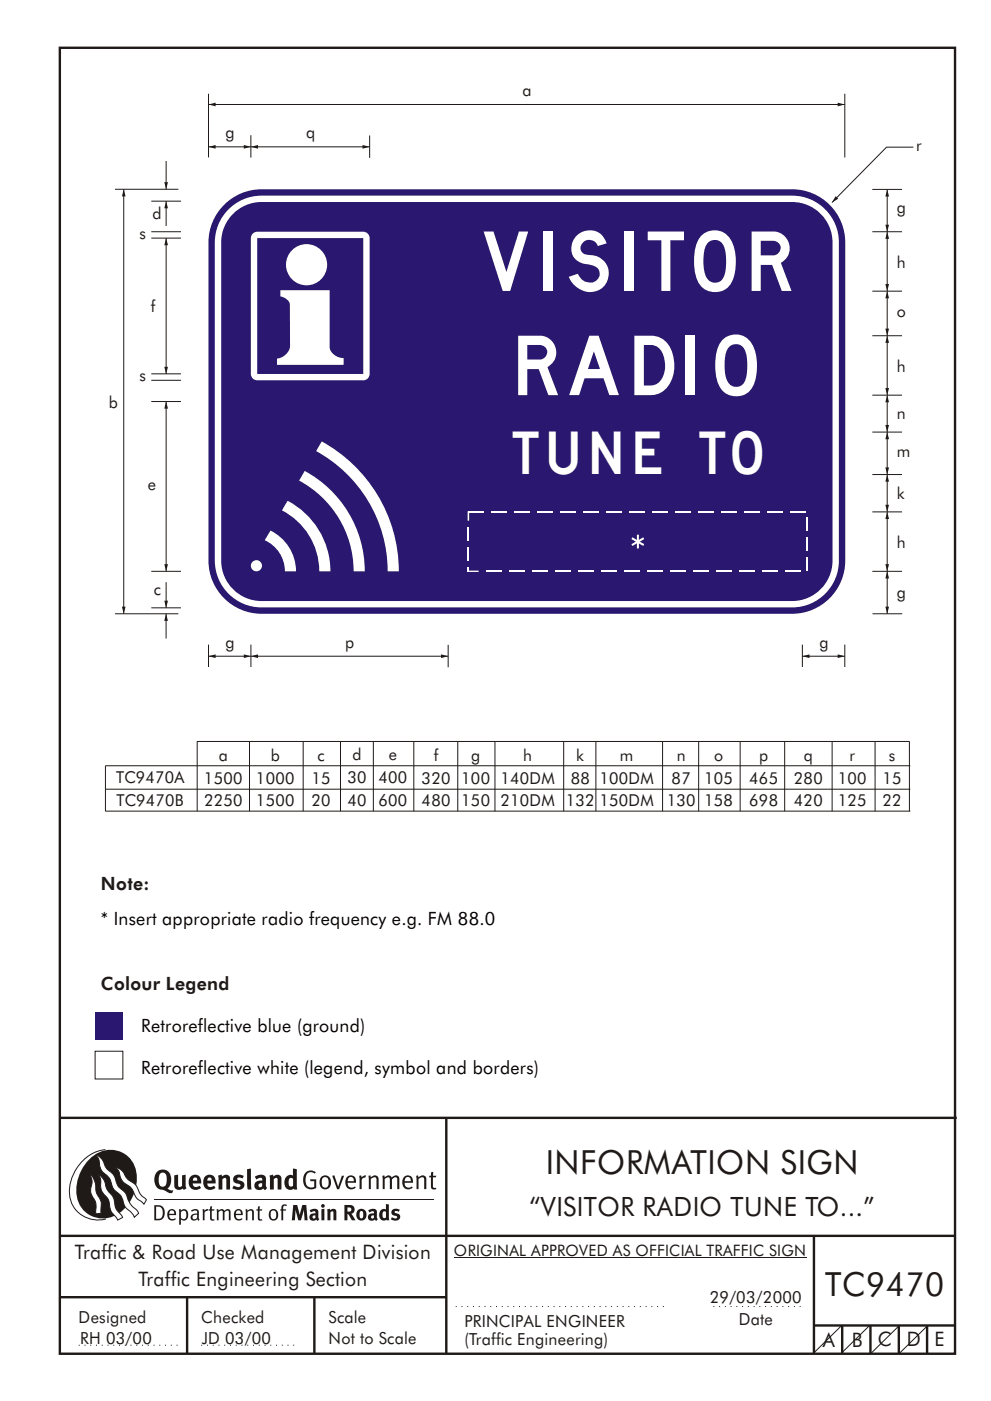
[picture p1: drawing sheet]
<svg xmlns="http://www.w3.org/2000/svg" width="210mm" height="297mm" viewBox="0 0 210 297" stroke-linecap="round" stroke-linejoin="round" font-family="sans-serif">
<path d="M20.2 214.6h5.9v5.9h-5.9z" fill="#291770"/>
<path d="M35.2 34.1v6M20.2 222.9h5.9v5.9h-5.9zM96.3 266.7h74.7M178.6 281l-6.1 6M184.5 281l-6 6M190.8 281l-6 6" fill="none" stroke="#1f1a17" stroke-width=".21"/>
<g fill="none" stroke="#1f1a17" stroke-width=".51">
<path d="M12.7 10.1h189.9v276.9h-189.9zM12.7 237h190.3M94.7 236.9v50.1M12.7 262h190M12.7 275h82M39.7 275v12M66.7 275v12M172.7 262v25M172.7 281h30M178.7 281v6M184.7 281v6M190.7 281v6"/>
<path d="M196.7 281v6"/>
</g>
<path d="M96.7 277h44.8M151.3 277h19.3M16.7 285.2h21M42.7 285.2h20" fill="none" stroke="#1f1a17" stroke-width=".21" stroke-dasharray=".2 1" stroke-linecap="butt"/>
<path d="M34.9 38.6h.7l-.4 1.5 .4-1.5-.4 1.5z" fill-rule="evenodd" fill="#1f1a17"/>
<path d="M35.2 42.7v5.2" fill="none" stroke="#1f1a17" stroke-width=".21"/>
<path d="M35.2 42.7l.4 1.5h-.7z" fill-rule="evenodd" fill="#1f1a17"/>
<path d="M35.2 130.1v5.3" fill="none" stroke="#1f1a17" stroke-width=".21"/>
<path d="M35.2 130.1l.4 1.5h-.8z" fill-rule="evenodd" fill="#1f1a17"/>
<path d="M35.2 123.4v5.5" fill="none" stroke="#1f1a17" stroke-width=".21"/>
<path d="M34.9 127.4h.7l-.4 1.5 .4-1.5-.4 1.5z" fill-rule="evenodd" fill="#1f1a17"/>
<path d="M26.3 40.1v90" fill="none" stroke="#1f1a17" stroke-width=".21"/>
<g fill="#1f1a17">
<path d="M26.3 40.1l.3 1.5h-.7l.4-1.5 .3 1.5z" fill-rule="evenodd"/>
<path d="M25.9 128.6h.7l-.3 1.5 .3-1.5-.3 1.5z" fill-rule="evenodd"/>
</g>
<path d="M24.4 40.1h13.4M32.1 42.7h6.3M32.1 49.1h6.3M35.2 50.5v28.8M32.1 80.6h6.3M24.4 130.1h13.4" fill="none" stroke="#1f1a17" stroke-width=".21"/>
<g fill="#1f1a17">
<path d="M34.9 77.8h.7l-.4 1.5z" fill-rule="evenodd"/>
<path d="M35.2 50.5l.4 1.5h-.7z" fill-rule="evenodd"/>
</g>
<path d="M32.1 85.1h6.3M35.2 85.1v36M32.1 121.1h6.3" fill="none" stroke="#1f1a17" stroke-width=".21"/>
<g fill="#1f1a17">
<path d="M34.9 119.6h.7l-.4 1.5z" fill-rule="evenodd"/>
<path d="M35.2 85.1l.4 1.5h-.7z" fill-rule="evenodd"/>
</g>
<path d="M53.2 139.1h41.9M53.2 136.7v4.7M95.1 136.7v4.8" fill="none" stroke="#1f1a17" stroke-width=".21"/>
<g fill="#1f1a17">
<path d="M53.2 139.1l1.5-.4v.8l-1.5-.4 1.5-.4z" fill-rule="evenodd"/>
<path d="M93.6 138.7l1.5 .4-1.5 .4v-.8l1.5 .4z" fill-rule="evenodd"/>
</g>
<path d="M44.2 139.1h9" fill="none" stroke="#1f1a17" stroke-width=".21"/>
<g fill="#1f1a17">
<path d="M44.2 139.1l1.5-.4v.8l-1.5-.4 1.5-.4z" fill-rule="evenodd"/>
<path d="M51.7 138.7l1.5 .4-1.5 .4v-.8l1.5 .4z" fill-rule="evenodd"/>
</g>
<path d="M32.1 128.9h6.3M44.2 136.7v4.7M170.2 139.1h9M179.2 136.7v4.7" fill="none" stroke="#1f1a17" stroke-width=".21"/>
<g fill="#1f1a17">
<path d="M170.2 139.1l1.5-.4v.8l-1.5-.4 1.5-.4z" fill-rule="evenodd"/>
<path d="M177.7 138.7l1.5 .4-1.5 .4v-.8l1.5 .4z" fill-rule="evenodd"/>
</g>
<path d="M32.1 50.5h6.3M32.1 79.3h6.3M170.2 136.7v4.7" fill="none" stroke="#1f1a17" stroke-width=".21"/>
<path d="M48.1 44.8a9.9 9.9 0 0 1 7.4-3.3h112.6a9.9 9.9 0 0 1 9.9 9.9v67.5a9.9 9.9 0 0 1-9.9 9.9h-112.6a9.9 9.9 0 0 1-9.9-9.9v-67.5a9.8 9.8 0 0 1 2.5-6.6zM49.4 45.3a8.5 8.5 0 0 1 6.1-2.5h112.6a8.6 8.6 0 0 1 8.5 8.6v67.5a8.6 8.6 0 0 1-8.5 8.5h-112.6a8.6 8.6 0 0 1-8.6-8.5v-67.5a8.5 8.5 0 0 1 2.5-6.1zM47.5 43.4a11.2 11.2 0 0 1 8-3.3h112.6a11.3 11.3 0 0 1 11.2 11.3v67.5a11.3 11.3 0 0 1-11.2 11.2h-112.6a11.3 11.3 0 0 1-11.3-11.2v-67.5a11.2 11.2 0 0 1 3.3-8z" fill-rule="evenodd" fill="#291770"/>
<path d="M44.2 19.9v13.5M179.2 19.9v13.5M185.1 91.6h6.3M185.1 108.5h6.3M185.1 100.6h6.3M185.1 121.1h6.3M185.1 130.1h6.3" fill="none" stroke="#1f1a17" stroke-width=".21"/>
<path d="M53.5 49.7l.7-.5 .4-.1h22.5a1.36 1.36 0 0 1 1.3 1.4v28.8a1.36 1.36 0 0 1-1.3 1.3h-22.5a1.36 1.36 0 0 1-1.4-1.3v-28.8z" fill-rule="evenodd" fill="#fff"/>
<path d="M54.6 50.5h22.5v28.8h-22.5z" fill-rule="evenodd" fill="#291770"/>
<path d="M59.5 61.5h10.4v12.1a2.85 2.85 0 0 0 3 2.3v1.5h-14.1v-1.4a3.1 3.1 0 0 0 2.7-2.6v-8.8a2.24 2.24 0 0 0-2-1.7zM60.7 56.1a4.4 4.4 0 0 0 8.7 0 4.4 4.4 0 0 0-8.7 0z" fill-rule="evenodd" fill="#fff"/>
<path d="M188.2 121.1v9" fill="none" stroke="#1f1a17" stroke-width=".21"/>
<g fill="#1f1a17">
<path d="M188.2 121.1l.4 1.5h-.8l.4-1.5 .4 1.5z" fill-rule="evenodd"/>
<path d="M187.8 128.6h.8l-.4 1.5 .4-1.5-.4 1.5z" fill-rule="evenodd"/>
</g>
<path d="M188.2 108.5v12.6" fill="none" stroke="#1f1a17" stroke-width=".21"/>
<g fill="#1f1a17">
<path d="M188.2 108.5l.4 1.5h-.8l.4-1.5 .4 1.5z" fill-rule="evenodd"/>
<path d="M187.8 119.6h.8l-.4 1.5 .4-1.5-.4 1.5z" fill-rule="evenodd"/>
</g>
<path d="M188.2 100.6v7.9" fill="none" stroke="#1f1a17" stroke-width=".21"/>
<g fill="#1f1a17">
<path d="M188.2 100.6l.4 1.5h-.8l.4-1.5 .4 1.5z" fill-rule="evenodd"/>
<path d="M187.8 107h.8l-.4 1.5 .4-1.5-.4 1.5z" fill-rule="evenodd"/>
</g>
<path d="M188.2 91.6v9" fill="none" stroke="#1f1a17" stroke-width=".21"/>
<g fill="#1f1a17">
<path d="M188.2 91.6l.4 1.5h-.8l.4-1.5 .4 1.5z" fill-rule="evenodd"/>
<path d="M187.8 99.1h.8l-.4 1.5 .4-1.5-.4 1.5z" fill-rule="evenodd"/>
</g>
<path d="M188.2 83.8v7.8" fill="none" stroke="#1f1a17" stroke-width=".21"/>
<g fill="#1f1a17">
<path d="M188.2 83.8l.4 1.5h-.8l.4-1.5 .4 1.5z" fill-rule="evenodd"/>
<path d="M187.8 90.1h.8l-.4 1.5 .4-1.5-.4 1.5z" fill-rule="evenodd"/>
</g>
<path d="M53.2 28.7v4.7M53.2 31.1h25.2M78.4 28.7v4.8" fill="none" stroke="#1f1a17" stroke-width=".21"/>
<g fill="#1f1a17">
<path d="M53.2 31.1l1.5-.4v.8l-1.5-.4 1.5-.4z" fill-rule="evenodd"/>
<path d="M76.9 30.7l1.5 .4-1.5 .4v-.8l1.5 .4z" fill-rule="evenodd"/>
</g>
<path d="M193.8 31.2h-5.7l-11.6 11.7" fill="none" stroke="#1f1a17" stroke-width=".21"/>
<path d="M177.3 41.6l.6 .5-1.4 .8z" fill-rule="evenodd" fill="#1f1a17"/>
<path d="M44.2 22.2h135" fill="none" stroke="#1f1a17" stroke-width=".21"/>
<g fill="#1f1a17">
<path d="M44.2 22.2l1.5-.4v.7l-1.5-.3 1.5-.4z" fill-rule="evenodd"/>
<path d="M177.7 21.8l1.5 .4-1.5 .3v-.7l1.5 .4z" fill-rule="evenodd"/>
</g>
<g fill="#fff">
<path d="M57.4 112.5a9.7 9.7 0 0 1 5.4 8.6h-2.4a7.2 7.2 0 0 0-4.2-6.6z" fill-rule="evenodd"/>
<path d="M68.3 93.6a31.4 31.4 0 0 1 16.3 27.5h-2.3a29.1 29.1 0 0 0-15.2-25.5z" fill-rule="evenodd"/>
<path d="M64.6 99.8a24.2 24.2 0 0 1 12.8 21.3h-2.4a21.8 21.8 0 0 0-11.5-19.2z" fill-rule="evenodd"/>
<path d="M61 106.2a16.9 16.9 0 0 1 9.1 14.9h-2.4a14.5 14.5 0 0 0-7.9-12.9z" fill-rule="evenodd"/>
<circle cx="54.4" cy="120" r="1.18"/>
</g>
<path d="M185.1 71.2h6.3M188.2 71.2v12.6M185.1 83.8h6.3" fill="none" stroke="#1f1a17" stroke-width=".21"/>
<g fill="#1f1a17">
<path d="M188.2 71.2l.4 1.5h-.8l.4-1.5 .4 1.5z" fill-rule="evenodd"/>
<path d="M187.8 82.3h.8l-.4 1.5 .4-1.5-.4 1.5z" fill-rule="evenodd"/>
</g>
<path d="M185.1 49.1h6.3M188.2 49.1v12.6M185.1 61.7h6.3" fill="none" stroke="#1f1a17" stroke-width=".21"/>
<g fill="#1f1a17">
<path d="M188.2 49.1l.4 1.5h-.8l.4-1.5 .4 1.5z" fill-rule="evenodd"/>
<path d="M187.8 60.2h.8l-.4 1.5 .4-1.5-.4 1.5z" fill-rule="evenodd"/>
</g>
<path d="M185.1 40.2h6.3M188.2 40.2v9" fill="none" stroke="#1f1a17" stroke-width=".21"/>
<g fill="#1f1a17">
<path d="M188.2 40.2l.4 1.5h-.8l.4-1.5 .4 1.5z" fill-rule="evenodd"/>
<path d="M187.8 47.6h.8l-.4 1.6 .4-1.6-.4 1.6z" fill-rule="evenodd"/>
</g>
<path d="M188.2 61.7v9.5" fill="none" stroke="#1f1a17" stroke-width=".21"/>
<g fill="#1f1a17">
<path d="M188.2 61.7l.4 1.5h-.8l.4-1.5 .4 1.5z" fill-rule="evenodd"/>
<path d="M187.8 69.7h.8l-.4 1.5 .4-1.5-.4 1.5z" fill-rule="evenodd"/>
</g>
<path d="M44.2 31.1h9" fill="none" stroke="#1f1a17" stroke-width=".21"/>
<g fill="#1f1a17">
<path d="M44.2 31.1l1.5-.4v.8l-1.5-.4 1.5-.4z" fill-rule="evenodd"/>
<path d="M51.7 30.7l1.5 .4-1.5 .4v-.8l1.5 .4z" fill-rule="evenodd"/>
</g>
<g fill="#fff">
<path d="M99.4 108.4h3.2v.3h-3.2z"/>
<path d="M104.3 108.4h3.2v.3h-3.2z"/>
<path d="M109.1 108.4h3.3v.3h-3.3z"/>
<path d="M114 108.4h3.3v.3h-3.3z"/>
<path d="M118.9 108.4h3.3v.3h-3.3z"/>
<path d="M123.8 108.4h3.3v.3h-3.3z"/>
<path d="M128.7 108.4h3.2v.3h-3.2z"/>
<path d="M133.6 108.4h3.2v.3h-3.2z"/>
<path d="M138.4 108.4h3.3v.3h-3.3z"/>
<path d="M143.3 108.4h3.3v.3h-3.3z"/>
<path d="M148.2 108.4h3.3v.3h-3.3z"/>
<path d="M153.1 108.4h3.3v.3h-3.3z"/>
<path d="M158 108.4h3.2v.3h-3.2z"/>
<path d="M162.9 108.4h3.2v.3h-3.2z"/>
<path d="M167.8 108.4h3.2v.3h-3.2z"/>
<path d="M171.1 109.7h.3v2.8h-.3z"/>
<path d="M171.1 113.9h.3v2.8h-.3z"/>
<path d="M171.1 118.1h.3v2.8h-.3z"/>
<path d="M166.7 121h3.2v.3h-3.2z"/>
<path d="M161.8 121h3.2v.3h-3.2z"/>
<path d="M156.9 121h3.3v.3h-3.3z"/>
<path d="M152 121h3.3v.3h-3.3z"/>
<path d="M147.1 121h3.3v.3h-3.3z"/>
<path d="M142.2 121h3.3v.3h-3.3z"/>
<path d="M137.4 121h3.2v.3h-3.2z"/>
<path d="M132.5 121h3.2v.3h-3.2z"/>
<path d="M127.6 121h3.2v.3h-3.2z"/>
<path d="M122.7 121h3.3v.3h-3.3z"/>
<path d="M117.8 121h3.3v.3h-3.3z"/>
<path d="M112.9 121h3.3v.3h-3.3z"/>
<path d="M108.1 121h3.2v.3h-3.2z"/>
<path d="M103.2 121h3.2v.3h-3.2z"/>
<path d="M99.2 121.1l.2-.1h2.1v.3h-2.1l-.2-.2 .2 .2h-.2z"/>
<path d="M99.2 120.2h.3v.9h-.3z"/>
<path d="M99.2 116h.3v2.8h-.3z"/>
<path d="M99.2 111.8h.3v2.8h-.3z"/>
<path d="M99.2 108.4l.3 .1v1.9h-.3v-1.9l.2-.1-.2 .1z"/>
</g>
<path d="M134.2 113.9l.9 .6v-1.1h.5l-.1 1.1 1-.6 .2 .4-.9 .5 .9 .6-.2 .4-.9-.6v1.1h-.5v-1.1l-.9 .6-.2-.4 .9-.6-.9-.5z" fill-rule="evenodd" fill="#fff"/>
<g fill="none" stroke="#1f1a17" stroke-width=".21">
<path d="M41.8 157.2h151.1zM41.8 157.2v14.8M52.9 157.2v14.8M64.3 157.2v14.8M72.2 157.2v14.8M79.2 157.2v14.8M87.8 157.2v14.8M97.1 157.2v14.8M105 157.2v14.8M119.6 157.2v14.8M126.4 157.2v14.8M140.6 157.2v14.8"/>
<path d="M148.2 157.2v14.8M157 157.2v14.8M166.5 157.2v14.8M176.5 157.2v14.8M185.7 157.2v14.8M192.9 157.2v14.8M22.4 172h170.5zM22.4 167.3h170.5zM22.4 162.4h170.5zM22.4 162.4v9.6M192.9 172h.1M192.9 167.3h.1"/>
<path d="M192.9 162.4h.1M196.8 281l-6 6"/>
</g>
<g fill="#1f1a17">
<path d="M64.9 248.5a1.61 1.61 0 0 1 2.1 .1l-.2 .2a1.17 1.17 0 0 0-1.4-.1 1.17 1.17 0 0 0-.6 1.2 1.42 1.42 0 0 0 1.2 1.9l.7-.2v-1.2h-.8l-.1-.4h1.3v1.9a1.82 1.82 0 0 1-2.2-.1 1.82 1.82 0 0 1-.6-2.1l.2-.7z" fill-rule="evenodd"/>
<path d="M68.2 249.5a1.77 1.77 0 0 0 .4 2.6 1.39 1.39 0 0 0 1.4-.5 1.39 1.39 0 0 0 .2-1.5 1.19 1.19 0 0 0-2-.6zM68.5 249.7a.83 .83 0 0 1 1 .1 .83 .83 0 0 1 .2 1 .75 .75 0 0 1-.6 1 .75 .75 0 0 1-.8-.8v-.9z" fill-rule="evenodd"/>
<path d="M70.5 249.3l.4-.1 .8 2.4 .8-2.3h.5l-1.1 2.8h-.4z" fill-rule="evenodd"/>
<path d="M73.6 249.6a1.74 1.74 0 0 0 .5 2.5h.9l.5-.3-.2-.3a.89 .89 0 0 1-1.1 .2 .89 .89 0 0 1-.4-.9h1.7a1.15 1.15 0 0 0-.4-1.4 1.15 1.15 0 0 0-1.5 .2zM74 249.8a.67 .67 0 0 1 .8-.2 .67 .67 0 0 1 .3 .8h-1.3z" fill-rule="evenodd"/>
<path d="M76.2 249.3l.4-.1 .1 .4 .5-.3 .5-.1-.2 .5a.61 .61 0 0 0-.8 .6v1.8h-.4z" fill-rule="evenodd"/>
<path d="M78.1 249.3l.5-.1 .1 .4a.89 .89 0 0 1 .9-.4 .89 .89 0 0 1 .7 .8v2.1h-.4v-2.1l-.1-.3-.3-.1-.8 .4v2.1h-.4z" fill-rule="evenodd"/>
<path d="M81.1 249.3l.4-.1 .1 .4a.83 .83 0 0 1 .8-.4 .83 .83 0 0 1 .7 .5 .86 .86 0 0 1 .9-.5 .86 .86 0 0 1 .7 .8v2.1h-.4l-.1-2.3a.5 .5 0 0 0-.8 0l-.2 .2v2.1h-.5v-2.2l-.4-.3-.7 .4v2.1h-.4z" fill-rule="evenodd"/>
<path d="M85.7 249.6a1.74 1.74 0 0 0 .5 2.5h.9l.5-.3-.2-.3a.89 .89 0 0 1-1.1 .2 .89 .89 0 0 1-.4-.9h1.7a1.15 1.15 0 0 0-.5-1.4 1.15 1.15 0 0 0-1.4 .2zM86 249.8a.67 .67 0 0 1 .9-.2 .67 .67 0 0 1 .3 .8h-1.3z" fill-rule="evenodd"/>
<path d="M88.3 249.3l.4-.1 .1 .4a.89 .89 0 0 1 .9-.4 .89 .89 0 0 1 .7 .8v2.1h-.4v-2.1l-.1-.3-.3-.1-.8 .4v2.1h-.4z" fill-rule="evenodd"/>
<path d="M91.5 248.6l.4-.2v.9h.7l-.2 .3h-.5v2.1l.1 .1h.5l.1 .3a.71 .71 0 0 1-1.2-.5v-2h-.3v-.3h.3z" fill-rule="evenodd"/>
<path d="M37 249.2l.8-.2v2a.46 .46 0 0 0 .2 .7 .46 .46 0 0 0 .6-.3v-2.2l.8-.1v2.3l.2 .5-.6 .4-.2-.3a1.03 1.03 0 0 1-1.2 .2 1.03 1.03 0 0 1-.6-1z" fill-rule="evenodd"/>
<path d="M40.4 249.5a1.64 1.64 0 0 0 0 2.3 1.64 1.64 0 0 0 2.3 .1l-.4-.5a.78 .78 0 0 1-.9 .3 .78 .78 0 0 1-.5-.8h1.8a1.37 1.37 0 0 0-.6-1.6 1.37 1.37 0 0 0-1.7 .2zM41 249.8a.48 .48 0 0 1 .7-.1 .48 .48 0 0 1 .2 .6h-1z" fill-rule="evenodd"/>
<path d="M43.5 249.5a1.65 1.65 0 0 0-.2 2 1.65 1.65 0 0 0 1.9 .7l.5-.3-.3-.5a.78 .78 0 0 1-.9 .3 .78 .78 0 0 1-.5-.8h1.8a1.37 1.37 0 0 0-.6-1.6 1.37 1.37 0 0 0-1.7 .2zM44.1 249.8a.48 .48 0 0 1 .6-.1 .48 .48 0 0 1 .2 .6h-.9z" fill-rule="evenodd"/>
<path d="M46.3 249.3l.7-.3 .1 .4a.95 .95 0 0 1 1-.3 .95 .95 0 0 1 .7 .9v2.2h-.8v-2.3l-.3-.2-.5 .3v2.2h-.8z" fill-rule="evenodd"/>
<path d="M49.7 249.4a1.73 1.73 0 0 1 2-.1l-.2 .6-.6-.2a.42 .42 0 0 0-.6 .3l.2 .2a1.23 1.23 0 0 1 1.4 1 1.47 1.47 0 0 1-2.3 .9l-.3-.2 .3-.5 .7 .3a.47 .47 0 0 0 .7-.3 .87 .87 0 0 0-1-.6l-.4-.2-.1-.4z" fill-rule="evenodd"/>
<path d="M54.1 249.5l.3 .6 .3-.2a.62 .62 0 0 1 .9 0v.4a1.21 1.21 0 0 0-1.3 .3 1.21 1.21 0 0 0-.2 1.4 1.19 1.19 0 0 0 1.7 0l.5 .3 .4-.4-.3-.4v-1.3a.96 .96 0 0 0-1.3-1.1zM55 251l.6-.1v.6a.43 .43 0 0 1-.6 .1 .43 .43 0 0 1 0-.6z" fill-rule="evenodd"/>
<path d="M57.2 249.3l.7-.3 .1 .4a.95 .95 0 0 1 1-.3 .95 .95 0 0 1 .7 .9v2.2h-.8v-2.3l-.3-.2-.5 .3v2.2h-.8z" fill-rule="evenodd"/>
<path d="M62.2 247.7v1.6a1.29 1.29 0 0 0-1.4 .1 1.29 1.29 0 0 0-.5 1.3 1.24 1.24 0 0 0 .5 1.4 1.24 1.24 0 0 0 1.5-.1l.1 .2h.7l-.1-4.3zM61.5 249.8h.4l.3 .1v1.5l-.3 .2a.48 .48 0 0 1-.6-.5 1.52 1.52 0 0 1 .2-1.3z" fill-rule="evenodd"/>
<path d="M52.4 247.9l.8-.2 .2 4.5h-.8l-.1-.2z" fill-rule="evenodd"/>
</g>
<path d="M22.4 243.8a9 9 0 0 0-7.4 10.8 6.2 6.2 0 0 0 7.5 3.8M32.7 254.3h59.4" fill="none" stroke="#1f1a17" stroke-width=".21"/>
<path d="M19.1 245.6a5.7 5.7 0 0 1 6.5-1.4 5.7 5.7 0 0 1 3.4 5.7 8.6 8.6 0 0 1-6.2 8.4 5.7 5.7 0 0 1-6.5-7.1 9.9 9.9 0 0 1 2.8-5.6z" fill-rule="evenodd" fill="#1f1a17"/>
<path d="M24.4 247.5a3.1 3.1 0 0 1 2.3 2.1l.8 .8a3.2 3.2 0 0 1 2 2.3l.4 .7 1.2 1-.6 .9-.2-.3a3.5 3.5 0 0 1-1.9-2 3.8 3.8 0 0 0-2.1-2.2 3.5 3.5 0 0 1-1-2.3zM20.4 244.9a3.4 3.4 0 0 1 1.9 2.4l.7 .9a3.3 3.3 0 0 1 1.7 2.5 4.4 4.4 0 0 0 1.7 2l.3 .3a6.1 6.1 0 0 0 2.5 3.7l.2 .5-.9 .9a6.1 6.1 0 0 0-1.9-2.2l-.4-.7a3.6 3.6 0 0 0-1.9-2.9l-.6-1a3.6 3.6 0 0 0-1.9-2.8 3.7 3.7 0 0 1-.8-2.4zM21 249.1a3.4 3.4 0 0 1 1.5 2.7l.6 .9a3.8 3.8 0 0 1 1.4 3.1l.3 .8 1.2 1.5-1 .6-.5-.8a3.2 3.2 0 0 1-1.3-2.8 4.3 4.3 0 0 0-1.4-2.2 4.7 4.7 0 0 1-.5-2.9zM19.2 249a5.1 5.1 0 0 1 1.2 3.7l.3 .7a3.1 3.1 0 0 1 .7 3l.1 .8-1.1 .2-.1-.8a3.5 3.5 0 0 0-.9-3.2 3.6 3.6 0 0 1 .1-2.6z" fill-rule="evenodd" fill="#fff" stroke="#1f1a17" stroke-width=".21"/>
<g fill="#1f1a17">
<path d="M33.4 248.4a2.51 2.51 0 0 0 .4 3.7l.8 .2a2.78 2.78 0 0 0 2 .6l.2-.5h-.6l-.7-.4a2.56 2.56 0 0 0 0-3.8 1.83 1.83 0 0 0-2.1 .2zM34 248.8a.87 .87 0 0 1 1 0 .87 .87 0 0 1 .4 .9v.4a1.17 1.17 0 0 1-.9 1.5h-.3a2.38 2.38 0 0 1-.2-2.8z" fill-rule="evenodd"/>
<path d="M33.1 255.8v2.6a1.12 1.12 0 0 0 1.2-.3 1.12 1.12 0 0 0 .2-1.1l-.1-.6-.3-.4zM32.7 255.5h1.1a1.67 1.67 0 0 1 1.2 1.7 1.67 1.67 0 0 1-1.3 1.5h-1zM36.1 256.8l-.2 .6h1.1a.55 .55 0 0 0-.3-.7 .55 .55 0 0 0-.6 .1zM35.8 256.7a.95 .95 0 0 1 1.2-.2 .95 .95 0 0 1 .4 1.1h-1.5a.72 .72 0 0 0 .4 .8 .72 .72 0 0 0 .9-.1l.1 .2a1.15 1.15 0 0 1-1.5 0 1.15 1.15 0 0 1-.2-1.5zM38.4 257v1.2a.7 .7 0 0 0 .9 .1 .7 .7 0 0 0 .2-.9 .61 .61 0 0 0-.4-.7 .61 .61 0 0 0-.7 .3zM38 256.4l.3-.1 .1 .4a.95 .95 0 0 1 1.2-.2 .95 .95 0 0 1 .3 1.2 .92 .92 0 0 1-.5 1 .92 .92 0 0 1-1-.2v1.1l-.4 .1zM40.9 257.8a.5 .5 0 0 0 .2 .7 .5 .5 0 0 0 .7-.3v-.7zM40.5 256.7a1 1 0 0 1 1.7 .2v1.4l.2 .3-.2 .2-.3-.3a.78 .78 0 0 1-1.4-.1 .78 .78 0 0 1 .8-1.1h.5a.58 .58 0 0 0-.3-.7 .58 .58 0 0 0-.7 .3zM43 256.4l.3-.1 .1 .4 .3-.3h.5l-.2 .3a.52 .52 0 0 0-.6 .6v1.4h-.4zM44.6 255.8l.4-.1-.1 .7h.6l-.1 .3h-.5v1.5a.35 .35 0 0 0 .6 .3v.2a.57 .57 0 0 1-.6 .1 .57 .57 0 0 1-.3-.5v-1.6h-.3v-.3h.3zM45.9 256.4l.4-.1 .1 .4 .2-.2a.64 .64 0 0 1 1 .2 .7 .7 0 0 1 .8-.4 .7 .7 0 0 1 .5 .7v1.7h-.4v-1.7l-.2-.3-.7 .3v1.7h-.3v-1.6a.38 .38 0 0 0-.3-.5 .38 .38 0 0 0-.5 .3l-.1 .1v1.7h-.4zM50.2 256.8l-.2 .6h1.1a.55 .55 0 0 0-.2-.7 .55 .55 0 0 0-.7 .1zM49.9 256.7a.95 .95 0 0 1 1.2-.2 .95 .95 0 0 1 .4 1.1h-1.5a.72 .72 0 0 0 .4 .8 .72 .72 0 0 0 .9-.1l.1 .2a1.15 1.15 0 0 1-1.5 0 1.15 1.15 0 0 1-.2-1.5zM52.1 256.4l.3-.1 .1 .4a.72 .72 0 0 1 .8-.4 .72 .72 0 0 1 .6 .7v1.7h-.4v-1.5a.45 .45 0 0 0-.3-.6 .45 .45 0 0 0-.5 .3l-.2 .1v1.7h-.3zM54.7 255.8l.4-.1v.7h.6l-.1 .3h-.5v1.5a.35 .35 0 0 0 .5 .3v.2a.57 .57 0 0 1-.6 .1 .57 .57 0 0 1-.3-.5v-1.6h-.3v-.3h.3zM57.6 256.8l-.2 .7a.65 .65 0 0 0 .3 .9 .65 .65 0 0 0 .8-.3l.1-.1a.93 .93 0 0 0-.7-1.4zM57.3 256.7a1.12 1.12 0 0 1 1.4 0 1.12 1.12 0 0 1 .2 1.4 1.01 1.01 0 0 1-1.2 .7 1.01 1.01 0 0 1-.7-1.2zM59.9 255.5l.5-.2 .5 .2-.2 .2-.3-.1-.3 .2v.6h.6l-.1 .3h-.5v2h-.4v-2h-.2v-.3h.2zM62.2 255.5l-.3 3.2h.7l.1-2.2 .6 2.2h.5l.7-2.2 .1 2.2h.7l-.3-3.2h-.9l-.5 2.1-.5-2.1zM65.7 256.6l.3 .5a.51 .51 0 0 1 .5-.3 .51 .51 0 0 1 .4 .4v.1a.88 .88 0 0 0-1.1 .3 .88 .88 0 0 0 .2 1.1 .9 .9 0 0 0 1.1-.1l.3 .3 .4-.4-.3-.3v-1.1a.87 .87 0 0 0-.4-.8 .87 .87 0 0 0-1 .1zM66.4 257.8l.5-.1v.5l-.1 .1h-.3l-.2-.1zM68.2 256.4v2.3h.6v-2.4zM68.1 255.7a.4 .4 0 0 0 .8 0 .4 .4 0 0 0-.8 0zM69.4 256.4l.1 2.3h.6v-1.7a.33 .33 0 0 1 .4-.2 .33 .33 0 0 1 .2 .4v1.5h.7v-1.7a.75 .75 0 0 0-.6-.7 .75 .75 0 0 0-.8 .3v-.3zM73.1 255.5v3.2h.6v-1.3l.3 .2 .7 1.1h.7l-.9-1.4a.94 .94 0 0 0 .7-1 .94 .94 0 0 0-.9-.8zM73.7 256a.51 .51 0 0 1 .7 .1 .51 .51 0 0 1-.1 .8h-.6zM75.9 256.6a1.19 1.19 0 0 0-.1 1.8 1.19 1.19 0 0 0 1.7-.1 1.19 1.19 0 0 0 0-1.6 1.19 1.19 0 0 0-1.6-.1zM76.5 256.8h.2a.99 .99 0 0 1 0 1.5 1.06 1.06 0 0 1-.2-1.5zM78.1 256.6l.3 .5a.51 .51 0 0 1 .5-.3 .51 .51 0 0 1 .4 .4v.1a.88 .88 0 0 0-1.1 .3 .88 .88 0 0 0 .2 1.1 .9 .9 0 0 0 1.1-.1l.3 .3 .4-.4-.2-.3v-1.1a.87 .87 0 0 0-.5-.8 .87 .87 0 0 0-1 .1zM78.9 257.8l.4-.1v.5l-.1 .1h-.3l-.2-.1zM81.9 255.3v1.1a1.2 1.2 0 0 0-1.4 .6 1.2 1.2 0 0 0 .2 1.5l.5 .3 .8-.2v.1h.6l-.1-3.3zM81.4 256.9l.5 .1-.1 1.2a.46 .46 0 0 1-.5 0 .46 .46 0 0 1-.2-.6zM83.3 256.5a.79 .79 0 0 0-.2 1 .79 .79 0 0 0 1 .3 .33 .33 0 0 1 0 .5 .33 .33 0 0 1-.5 0l-.5-.2-.2 .4a1.15 1.15 0 0 0 1.2 .3 1.15 1.15 0 0 0 .8-1 1.49 1.49 0 0 0-1.2-.7 .4 .4 0 0 1 .3-.4 .4 .4 0 0 1 .4 .1l.2 .1 .2-.4a1.47 1.47 0 0 0-1.5 0z" fill-rule="evenodd"/>
</g>
<g font-size="12.6" fill="#fff">
<text x="102.6" y="61.7">VISITOR</text>
<text x="109.9" y="83.8">RADIO</text>
</g>
<text font-size="9" fill="#fff" x="108.8" y="100.6">TUNE TO</text>
<g font-size="7.1" fill="#1f1a17">
<text x="115.8" y="248.9">INFORMATION SIGN</text>
<text x="175.1" y="274.8">TC9470</text>
</g>
<text font-size="5.6" fill="#1f1a17" x="112.3" y="257.8">“VISITOR RADIO TUNE TO...”</text>
<g font-size="4.2" fill="#1f1a17">
<text x="15.9" y="267">Traffic &amp; Road Use Management Division</text>
<text x="29.4" y="272.6">Traffic Engineering Section</text>
<text x="174.5" y="285.5">A</text>
<text x="180.7" y="285.5">B</text>
<text x="186.2" y="285.5">C</text>
<text x="192.4" y="285.5">D</text>
<text x="198.3" y="285.5">E</text>
</g>
<g font-size="3.9" fill="#1f1a17">
<text x="21.4" y="188.7">Note:</text>
<text x="21.4" y="209.9">Colour Legend</text>
</g>
<g font-size="3.9">
<text x="21.4" y="196.1">* Insert appropriate radio frequency e.g. FM 88.0</text>
<text x="30" y="218.7">Retroreflective blue (ground)</text>
<text x="30" y="227.8">Retroreflective white (legend, symbol and borders)</text>
</g>
<g font-size="3.5" fill="#1f1a17">
<text x="110.9" y="20.4">a</text>
<text x="47.9" y="29.3">g</text>
<text x="65" y="29.3">q</text>
<text x="194.4" y="32">r</text>
<text x="32.4" y="46.5">d</text>
<text x="190.3" y="45.1">g</text>
<text x="29.6" y="50.6">s</text>
<text x="190.3" y="56.8">h</text>
<text x="32" y="66.2">f</text>
<text x="190.3" y="67.2">o</text>
<text x="29.6" y="80.7">s</text>
<text x="190.3" y="78.8">h</text>
<text x="23.1" y="86.4">b</text>
<text x="190.3" y="88.9">n</text>
<text x="190.3" y="96.9">m</text>
<text x="31.4" y="103.9">e</text>
<text x="190.3" y="105.8">k</text>
<text x="190.3" y="116.2">h</text>
<text x="32.6" y="126.2">c</text>
<text x="190.3" y="126.9">g</text>
<text x="47.9" y="137.3">g</text>
<text x="73.2" y="137.3">p</text>
<text x="173.9" y="137.3">g</text>
<text x="46.4" y="161.4">a</text>
<text x="57.4" y="161.4">b</text>
<text x="67.4" y="161.4">c</text>
<text x="74.8" y="161.2">d</text>
<text x="82.5" y="161.2">e</text>
<text x="92" y="161.4">f</text>
<text x="100" y="161.4">g</text>
<text x="111" y="161.4">h</text>
<text x="122.3" y="161.4">k</text>
<text x="131.5" y="161.4">m</text>
<text x="143.6" y="161.4">n</text>
<text x="151.5" y="161.4">o</text>
<text x="161.1" y="161.4">p</text>
<text x="170.5" y="161.4">q</text>
<text x="180.2" y="161.4">r</text>
<text x="188.6" y="161.4">s</text>
<text x="24.6" y="166.1">TC9470A</text>
<text x="43.3" y="166.2">1500</text>
<text x="54.3" y="166.2">1000</text>
<text x="66.1" y="166.2">15</text>
<text x="73.7" y="166">30</text>
<text x="80.3" y="166">400</text>
<text x="89.5" y="166.2">320</text>
<text x="97.9" y="166.2">100</text>
<text x="106.2" y="166.2">140DM</text>
<text x="121.1" y="166.2">88</text>
<text x="127.2" y="166.2">100DM</text>
<text x="142.5" y="166.2">87</text>
<text x="149.4" y="166.2">105</text>
<text x="159" y="166.2">465</text>
<text x="168.5" y="166.2">280</text>
<text x="177.7" y="166.2">100</text>
<text x="187.3" y="166.2">15</text>
<text x="24.7" y="170.9">TC9470B</text>
<text x="43.3" y="171">2250</text>
<text x="54.3" y="171">1500</text>
<text x="66.1" y="171">20</text>
<text x="73.7" y="170.8">40</text>
<text x="80.3" y="170.8">600</text>
<text x="89.5" y="171">480</text>
<text x="97.9" y="171">150</text>
<text x="106.2" y="171">210DM</text>
<text x="120.1" y="171">132</text>
<text x="127.2" y="171">150DM</text>
<text x="141.5" y="171">130</text>
<text x="149.4" y="171">158</text>
<text x="159" y="171">698</text>
<text x="168.5" y="171">420</text>
<text x="177.7" y="171">125</text>
<text x="187.3" y="171">22</text>
<text x="16.7" y="280.5">Designed</text>
<text x="42.7" y="280.5">Checked</text>
<text x="69.7" y="280.5">Scale</text>
<text x="98.5" y="281.4">PRINCIPAL ENGINEER</text>
<text x="150.6" y="276.3">29/03/2000</text>
<text x="156.7" y="281">Date</text>
<text x="17" y="284.9">RH 03/00</text>
<text x="42.8" y="284.9">JD 03/00</text>
<text x="69.7" y="285">Not to Scale</text>
<text x="98.5" y="285.1">(Traffic Engineering)</text>
</g>
<text font-size="3.4" fill="#1f1a17" x="96.3" y="266.3">ORIGINAL APPROVED AS OFFICIAL TRAFFIC SIGN</text>
</svg>
